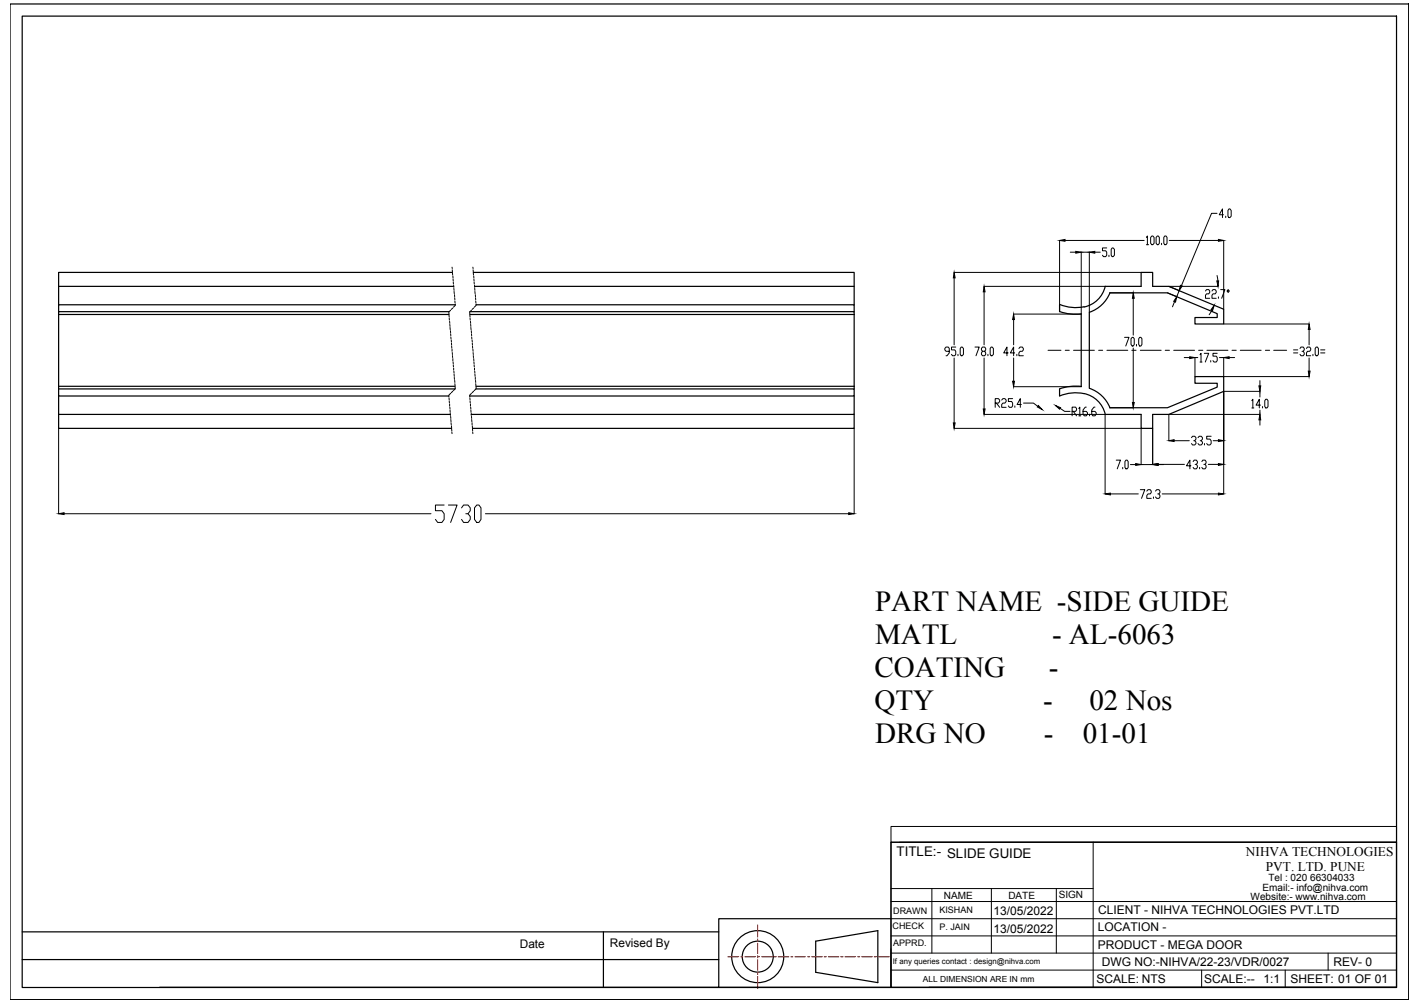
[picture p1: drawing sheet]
<svg xmlns="http://www.w3.org/2000/svg" width="297mm" height="210mm" viewBox="0 0 297 210" stroke-linecap="round" stroke-linejoin="round" font-family="sans-serif">
<!-- layer: 0 -->
<g fill="none" stroke="#000" stroke-width=".25">
<path d="M2.1 .8h292.6v208.4h-292.6zM4.6 3.4h287.5v203.3h-287.5zM94.6 57h-82.3v2.9M94.9 59.9h-82.6v3.9M99 57h79.7v2.9M99.3 59.9h79.4v3.9M231.2 59.9h7.5v-2.9h2.4v2.9h3.4l11.5 4.8v3.1h-6v-1.4h4.6v-.8l-10.4-4.3h-12.1M231.2 59.9a5.7 5.7 0 0 1-4.4 4.4M12.3 65.8h81.6M12.3 65.8v15M93.9 65.2h-81.6v.6M95.2 63.8h-82.9v1.4"/>
<path d="M98.3 65.2h80.4v.6M98.3 65.8h80.4M99.6 63.8h79.1v1.4M178.7 65.8v15.6M221.6 63.8v1.4M221.7 65.2l1.9 .5h2.6M221.7 63.7l2.1 .6 1.5 .1 1.5-.2M226.2 65.7v15.2M227.9 65.3v16M232.2 61.3a7.1 7.1 0 0 1-4.3 4M12.3 80.8v2.1h81.6M12.3 82.9v3.8h81.9"/>
<path d="M12.3 86.7v2.9h82.2M12.3 80.8h82.9M12.3 81.4h82.9M99.6 81.4h79.1v1.5h-80.5M99.6 80.8h79.1M178.7 82.9v3.8h-80.1M178.7 86.7v2.9h-79.9M221.6 81.4v1.5M221.7 82.9a7.7 7.7 0 0 1 7.9 1 5.7 5.7 0 0 1 1.6 2.8M226.2 80.9h-2.6l-1.9 .5M227.9 81.3a7.1 7.1 0 0 1 4.3 4M232.1 85.3h12.1l10.4-4.3v-.8h-4.6v-1.4h6v3.1l-11.5 4.8h-3.4v2.9h-2.4v-2.9h-7.5"/>
<path d="M186.4 176.3h105.7v30.3h-105.7zM4.6 195h145.8M126.2 195v11.7M170.6 197l13-2.2v10.8l-13-2.1zM186.4 192.3h-36v14.3h-117M4.6 200.8h145.8M150.4 206.6h36M194.3 206.6h97.8"/>
<circle cx="158.5" cy="200.2" r="5.4"/>
<circle cx="158.5" cy="200.2" r="3.2"/>
</g>
<g fill="none" stroke="#000" stroke-width=".21">
<path d="M94.6 55.9v.3M94.6 56.5v.4M94.6 57.1l.1 .4M94.7 57.7l.1 .5M94.8 58.4v.4M94.8 59l.1 .5M94.9 59.7v.4M98.9 55.9l.1 .3M99 56.5v.4M99 57.1v.4M99.1 57.7v.5M99.1 58.4l.1 .4"/>
<path d="M99.2 59v.5M99.3 59.7v.4M199.6 57h39.1M199.6 58.2v14M205.9 59.9h25.2M221.6 50.3v14.9M222.8 50.3h16.5M223.9 52.8h1.1M229 52.8h1.2M231.5 51.9h-.9v.6h.7l.2 .3v.6l-.2 .3h-.5l-.2-.3M232 53.4v.3M232.6 51.9h.3l.2 .3v1.2l-.2 .3h-.3l-.2-.3v-1.2z"/>
<path d="M239.8 49.7l.2-.3v1.8M239.8 51.2h.5M240.9 49.4h.3l.2 .3v1.2l-.2 .3h-.3l-.2-.3v-1.2zM242.1 49.4h.2l.2 .3v1.2l-.2 .3h-.2l-.3-.3v-1.2zM243 50.9v.3M243.7 49.4h.2l.2 .3v1.2l-.2 .3h-.2l-.3-.3v-1.2zM244.6 50.3h10.3M254.6 44.6h-1.2l-6.3 15.2M254.6 57.7l.2 1.1M254.8 59.9h-10.3l2.2 .9-.5 1.3-2-.8M255.9 44.9h-.9l.7-1.2v1.8M256 50.3v14.4"/>
<path d="M256.4 45.2v.3M257.1 43.7h.2l.2 .4v1.1l-.2 .3h-.2l-.2-.3v-1.1zM93.9 65.9l.1 .5M94 66.6v.4M94.1 67.3v.4M94.1 67.9v.4M94.1 68.5l.1 .5M94.2 69.2l.1 .4M94.3 64.9l-.4 .4v.4M94.3 69.8v.5M94.3 70.5v.4M94.4 71.1v.5"/>
<path d="M94.4 71.8l.1 .4M94.5 72.5v.4M94.6 73.1v.4M94.6 73.8v.4M94.6 74.4l.1 .4M94.7 64.5l-.3 .3M94.7 75v.5M94.8 75.7v.4M94.8 76.4l.1 .4M94.9 77v.5M94.9 60.4l.1 .4M94.9 77.7l.1 .4"/>
<path d="M95 61v.5M95 78.3v.5M95 79l.1 .4M95.1 61.7v.4M95.1 62.3l.1 .4M95.1 79.6l.1 .4M95.2 63v.4M95.2 63.6v.3l-.3 .4M98.3 65.9v.5M98.3 66.6l.1 .4M98.4 67.3l.1 .4M98.5 67.9v.4"/>
<path d="M98.5 68.5v.5M98.6 69.2v.4M98.6 64.9l-.4 .4 .1 .4M98.6 69.8l.1 .5M98.7 70.5v.4M98.7 71.1l.1 .5M98.8 71.8v.4M98.8 72.5l.1 .4M98.9 73.1l.1 .4M99 73.8v.4M99 74.4v.4M99.1 64.5l-.4 .3"/>
<path d="M99.1 75v.5M99.1 75.7l.1 .4M99.2 76.4v.4M99.3 77v.5M99.3 60.4v.4M99.3 77.7v.4M99.3 61l.1 .5M99.3 78.3l.1 .5M99.4 61.7l.1 .4M99.4 79v.4M99.5 62.3v.4M99.5 79.6v.4"/>
<path d="M99.5 63l.1 .4M99.6 63.6v.3l-.4 .4M198.6 73.5h-.7l-.3-.3v-.3l.3-.3h.5l.2 .3v1l-.5 .6h-.2M199.6 74.9v13.6M199.9 72.6h-.9v.6h.7l.2 .3v.7l-.2 .3h-.5l-.2-.3M200.4 74.2v.3M201.1 72.6h.2l.2 .3v1.3l-.2 .3h-.2l-.2-.3v-1.3zM203.9 72.6h.9l-.6 1.9M205.5 73.5l-.2-.6 .2-.3h.5l.2 .6-.2 .3h-.5l-.2 .4 .2 .6h.5l.2-.3-.2-.7M205.9 61.1v11.1M205.9 74.9v10.7M206.7 74.2v.3"/>
<path d="M207.3 72.6h.2l.3 .3v1.3l-.3 .3h-.2l-.2-.3v-1.3zM210.9 73.9h-.9l.6-1.3v1.9M212 65.7h14.1M212 66.9v5.3M212 74.9v4.9M212.2 73.9h-.8l.6-1.3v1.9M212.7 74.2v.3M213.1 72.9l.3-.3h.5l.2 .3-.2 .6h-.5l-.3 .4v.6h1M219.2 73.3h2.7M222.8 73.3h.9M224.6 73.3h4.3M227.9 65.3v-12.5h-1.7v12.9"/>
<path d="M229.8 73.3h.9M231.5 73.3h4.4M232.2 61.3h4.9M235.2 70.6h1l-.7 1.8M236.8 73.3h.8M236.8 70.6h.3l.2 .3v1.2l-.2 .3h-.3l-.2-.3v-1.2zM237.1 62.4v7.7M237.1 72.8v11.4M237.7 72.1v.3M238.4 70.6h.3l.2 .3v1.2l-.2 .3h-.3l-.2-.3v-1.2zM238.5 73.3h4.4M243.7 73.3h.9"/>
<path d="M245.5 73.3h4.4M245.7 63.1l-.4 1.1M247.7 74.8h1.2M250.6 74.8h-.6v4M250.7 73.3h.9M251 74.2l.2-.3v1.9M251 75.8h.4M251.9 73.9h.9l-.7 1.9M252.2 60.9l.2-.3h.4l.3 .3-.3 .6h-.4l-.2 .3v.6h.9M252.5 73.3h4.4M253.3 75.5v.3M253.5 60.9l.2-.3h.5l.2 .3-.2 .6h-.5l-.2 .3v.6h.9"/>
<path d="M253.5 64.9l-.6 1M254.6 73.9h-.9v.6h.7l.2 .3v.7l-.2 .3h-.5l-.2-.3M254.9 62.1v.3M255.1 74.8h.9v4M255.3 60.6h.9l-.6 1.8M256 78.8h17.8M256 67.8h17.8M256.9 60.6l.3 .3-.3 .3-.2-.3zM257.1 74.8h1.2M257.7 73.3h.9M259.4 73.3h4.4M263.6 79.7v1.1"/>
<path d="M264.7 73.3h.9M266.4 73.3h2.7M270.6 73.2h.9M270.6 73.9h.9M271.9 72.9l.2-.3h.5l.2 .3-.2 .6h-.2M272.6 73.5l.2 .4-.2 .6h-.5l-.2-.3M273.3 72.9l.2-.3h.5l.2 .3-.2 .6h-.5l-.2 .4v.6h.9M273.8 68.9v3.3M273.8 74.9v2.8M274.6 74.2v.3M275.3 72.6h.3l.2 .3v1.3l-.2 .3h-.3l-.2-.3v-1.3zM276.3 73.2h.8"/>
<path d="M276.3 73.9h.8M12.3 89.6v17.9M93.9 83.3l.1 .4M94 83.9v.4M94.1 84.5v.5M94.1 85.2v.4M94.1 85.8l.1 .5M94.2 86.5v.4M94.3 82.3l-.4 .4v.3M94.3 87.2v.4M94.3 87.8v.5M94.3 88.5l.1 .4"/>
<path d="M94.4 89.1l.1 .5M94.5 89.8v.4M94.5 90.4l.1 .3M94.7 81.9l-.3 .3M95.2 80.3v.4M95.2 80.9v.5l-.3 .3M98.3 83.3v.4M98.3 83.9l.1 .4M98.4 84.5v.5M98.5 85.2v.4M98.5 85.8v.5M98.6 86.5v.4"/>
<path d="M98.6 82.3l-.4 .4 .1 .3M98.6 87.2l.1 .4M98.7 87.8v.5M98.7 88.5v.4M98.8 89.1v.5M98.8 89.8l.1 .4M98.9 90.4v.3M99.1 81.9l-.4 .3M99.5 80.3l.1 .4M99.6 80.9v.5l-.4 .3M178.7 89.6v17.9M199.6 89.6h39.1v7.6h2.4v-7.6"/>
<path d="M205.9 86.7h25.2l.1 16.7M208.2 84.4h.7l.2-.4v-.3l-.2-.3h-.7v1.8M208.4 84.4l.7 .8M209.5 83.7l.3-.3h.4l.3 .3v.3l-.3 .4h-.4l-.3 .3v.5h1M211.8 83.4h-.9v.6h.7l.2 .4v.5l-.2 .3h-.5l-.2-.3M212 80.9h14.1M212.3 84.9v.3M213.6 84.7h-.8l.6-1.3v1.8M214.1 84.4h2.1l.9 .6M221.8 85.5l.9 .6h1.1M224.3 86.1h.7l.2-.3-.2-.6h-.7v1.8M224.5 86.1l.7 .9"/>
<path d="M225.7 85.5l.2-.3v1.8M225.7 87h.4M227.2 85.2h-.2l-.4 .6v.9l.2 .3h.4l.3-.3v-.3l-.3-.3h-.6M227.9 86.7v.3M229.1 85.2h-.3l-.4 .6v.9l.2 .3h.5l.2-.3v-.3l-.2-.3h-.7M232.2 85.3h4.9M233.5 96.3h.9l-.7 1.8M234.9 97.8v.3M235.5 96.3h.3l.2 .3v1.2l-.2 .3h-.3l-.2-.3v-1.2zM236.5 97.2h1.1M242.3 97.2h5.5M242.3 97.2h1.1"/>
<path d="M245.6 92.2h3.2M249.1 97.5h-.9l.7-1.2v1.8M249.2 91.6l.3-.3h.4l.3 .3v.3l-.3 .3h-.2M249.6 96.6l.2-.3h.5l.2 .6-.2 .3h-.3M249.9 92.2l.3 .3v.3l-.3 .3h-.4l-.3-.3M250.3 97.2l.2 .3v.3l-.2 .3h-.5l-.2-.3M250.6 91.6l.3-.3h.4l.2 .3v.3l-.2 .3h-.2M250.9 97.8v.3M251.3 92.2l.2 .3v.3l-.2 .3h-.4l-.3-.3M251.4 96.6l.2-.3h.5l.2 .6-.2 .3h-.3M252 92.8v.3M252.1 97.2l.2 .3v.3l-.2 .3h-.5l-.2-.3"/>
<path d="M252.8 97.2h2.1M253.4 91.3h-1v.6h.7l.3 .3v.6l-.3 .3h-.4l-.3-.3M253.8 92.2h1.1M256 81.9v21.5M256 81.9h7.6v1.2M261.9 83.8l.2-.2v1.8M261.9 85.4h.4M263.6 85.8v.9h-19.1v5.5M263.6 87.9v1.1M263.7 84.8h-1l.7-1.2v1.8M264.1 85.1v.3M264.8 83.6h.2l.2 .2v1.3l-.2 .3h-.2l-.2-.3v-1.3z"/>
<path d="M13.4 107.5h76.8M92.9 105.7h-1.8v1.2h1.3l.5 .6v1.2l-.5 .6h-.8l-.5-.6M93.8 105.7h1.8l-1.3 3.6M96.5 106.3l.5-.6h.9l.5 .6v.6l-.5 .6h-.5M97.9 107.5l.5 .6v.6l-.5 .6h-.9l-.5-.6M99.7 105.7h.5l.4 .6v2.4l-.4 .6h-.5l-.4-.6v-2.4zM101.5 107.5h76M232.3 103.4h5.8M238.5 102.5h1l-.7 1.8M239.9 102.8l.2-.3h.5l.2 .3-.2 .6h-.5l-.2 .3v.6h.9M241.3 104v.3M241.7 102.8l.3-.3h.4l.2 .6-.2 .3h-.2"/>
<path d="M242.4 103.4l.2 .3-.2 .6h-.4l-.3-.3M243.1 103.4h11.8M186.4 173h105.7v3.3h-105.7zM186.4 176.3v30.3M188.2 176.3h103.9M228.7 176.3v30.3M186.4 199.5h105.7M186.4 195.9h105.7M186.4 192.3h105.7M186.4 188.7h105.7M186.4 186h42.3M194.9 186v13.5"/>
<path d="M207.4 186v13.5M221 186v13.5M277.8 199.5v3.5M186.4 203h105.7M251.4 203v3.6M268.8 203v3.6"/>
</g>
<g fill="#000" stroke="#000" stroke-width=".21">
<path d="M199.6 57l.2 1.2h-.4zM221.6 50.3l1.2-.2v.4zM225 52.6l1.2 .2-1.2 .2zM227.9 52.8l1.1-.2v.4zM246.9 59.7l.4 .1-.6 1zM254.9 50.1l1.1 .2-1.1 .2zM254.5 58.8h.4l-.1 1.1zM205.9 59.9l.2 1.2h-.4zM211.8 79.8h.4l-.2 1.1zM212 65.7l.2 1.2h-.4zM237.1 61.3l.2 1.1h-.4zM246.2 62.1l-.3 1.1-.4-.1z"/>
<path d="M248.9 74.7l1.1 .1-1.1 .2zM254 63.9l-.4 1.1-.3-.2zM256 74.8l1.1-.1v.3zM273.7 77.7h.4l-.3 1.1zM273.8 67.8l.3 1.1h-.4zM199.4 88.5h.4l-.2 1.1zM205.7 85.6h.4l-.2 1.1zM217.2 84.9l.8 .8-1-.5zM220.8 84.9l1.1 .4-.3 .3zM236.9 84.2h.4l-.2 1.1zM237.6 97l1.1 .2-1.1 .2zM241.1 97.2l1.2-.2v.4z"/>
<path d="M244.5 92.2l1.1-.2v.4zM254.9 92l1.1 .2-1.1 .2zM254.9 97l1.1 .2-1.1 .2zM263.3 80.8h.4l-.1 1.1zM263.6 86.7l.1 1.2h-.4zM12.3 107.5l1.1-.2v.4zM177.5 107.3l1.2 .2-1.2 .2zM231.2 103.4l1.1-.2v.4zM254.9 103.2l1.1 .2-1.1 .2z"/>
</g>
<g fill="none" stroke="#f00" stroke-width=".25">
<path d="M158.5 193.6v2.5M158.5 196.5v.4M158.5 197.4v2.1M152.3 200.2h2.2M155 200.2h.4M155.8 200.2h2.2M158.4 200.2h.5M158.5 200v.4M158.5 200.9v2.2M158.5 203.5v.4M158.5 204.4v2.5M159.3 200.2h2.2"/>
<path d="M162 200.2h.4M162.8 200.2h2.2M165.4 200.2h.4M166.3 200.2h2.2M168.9 200.2h.5M169.8 200.2h2.2M172.4 200.2h.4M173.3 200.2h2.2M175.9 200.2h.4M176.8 200.2h2.2M179.4 200.2h.4M180.2 200.2h2.2"/>
<path d="M182.9 200.2h.4M183.8 200.2h2.2"/>
</g>
<g font-size="6.1">
<text x="183" y="128">PART NAME -SIDE GUIDE</text>
<text x="183" y="134.8">MATL</text>
<text x="220.1" y="134.8">- AL-6063</text>
<text x="182.9" y="141.7">COATING</text>
<text x="219.4" y="141.7">-</text>
<text x="182.9" y="148.6">QTY</text>
<text x="218.2" y="148.6">-</text>
<text x="227.9" y="148.6">02 Nos</text>
<text x="183" y="155.4">DRG NO</text>
<text x="218.4" y="155.4">-</text>
<text x="226.5" y="155.4">01-01</text>
</g>
<g font-size="2.8">
<text x="187.6" y="179.2">TITLE:- SLIDE GUIDE</text>
<text x="260.6" y="179.1">NIHVA TECHNOLOGIES</text>
<text x="264.8" y="182.3">PVT. LTD. PUNE</text>
</g>
<g font-size="2.5">
<text x="207.8" y="191.6">13/05/2022</text>
<text x="229.7" y="191.3">CLIENT - NIHVA TECHNOLOGIES PVT.LTD</text>
<text x="207.8" y="195.2">13/05/2022</text>
<text x="229.6" y="194.9">LOCATION -</text>
<text x="108.7" y="198.5">Date</text>
<text x="127.6" y="198.2">Revised By</text>
<text x="229.6" y="198.5">PRODUCT - MEGA DOOR</text>
<text x="230.5" y="202.1">DWG NO:-NIHVA/22-23/VDR/0027</text>
<text x="279" y="202.1">REV- 0</text>
<text x="229.3" y="205.7">SCALE: NTS</text>
<text x="251.9" y="205.7">SCALE:--</text>
<text x="264.3" y="205.7">1:1</text>
<text x="269.9" y="205.7">SHEET: 01 OF 01</text>
</g>
<g font-size="2.1">
<text x="265.3" y="184.4">Tel : 020 66304033</text>
<text x="197.4" y="188.1">NAME</text>
<text x="210.9" y="188.2">DATE</text>
<text x="221.5" y="188">SIGN</text>
<text x="261.6" y="188.4">Website:- www.nihva.com</text>
<text x="264.1" y="186.5">Email:- info@nihva.com</text>
</g>
<g font-size="1.9">
<text x="186.8" y="191.2">DRAWN</text>
<text x="196.5" y="191.1">KISHAN</text>
<text x="186.7" y="194.4">CHECK</text>
<text x="186.8" y="198">APPRD.</text>
<text x="196.5" y="194.7">P. JAIN</text>
</g>
<text font-size="1.8" x="193" y="205.4">ALL DIMENSION ARE IN mm</text>
<text font-size="1.6" x="186.8" y="201.7">If any queries contact : design@nihva.com</text>
</svg>
